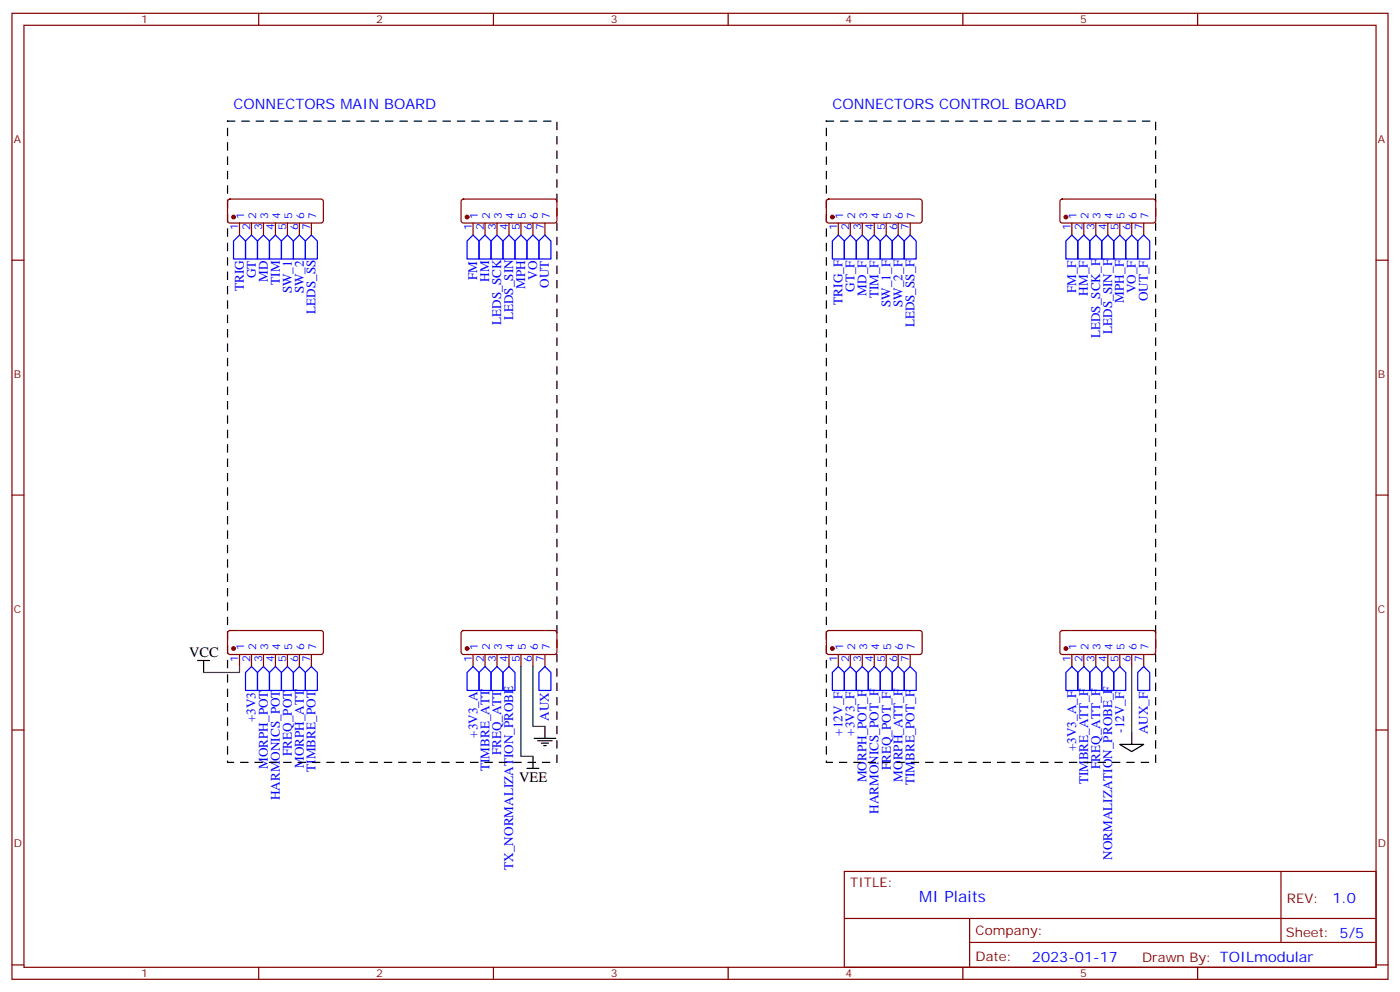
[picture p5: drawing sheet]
<svg xmlns="http://www.w3.org/2000/svg" width="412mm" height="292mm" viewBox="0 0 412 292" stroke-linecap="round" stroke-linejoin="round" font-family="sans-serif">
<g fill="none" stroke="#870000" stroke-width=".35">
<path d="M3.5 3.9h405.4v284.4h-405.4zM7.1 7.4h398.2v277.3h-398.2zM76.2 3.9v3.5M145.3 3.9v3.5M214.5 3.9v3.5M283.6 3.9v3.5M352.8 3.9v3.5M67.3 58.8l.4-.2 27.1 .1 .4 .6v5.6l-.2 .5-.5 .3h-26.8l-.5-.3-.2-.5v-5.6zM136.1 58.8l.4-.2 27.1 .1 .4 .6v5.6l-.2 .5-.5 .3h-26.8l-.5-.3-.2-.5v-5.6zM243.7 58.8l.4-.2 27.1 .1 .4 .6v5.6l-.2 .5-.5 .3h-26.8l-.5-.3-.2-.5v-5.6zM312.4 58.8l.5-.2 27.1 .1 .4 .6v5.6l-.2 .5-.5 .3h-26.8l-.5-.3-.2-.5v-5.6zM3.5 76.6h3.6"/>
<path d="M70.6 65.7v3.5M74.1 65.7v3.5M77.6 65.7v3.5M81.1 65.7v3.5M84.7 65.7v3.5M88.2 65.7v3.5M91.7 65.7v3.5M139.3 65.7v3.5M142.9 65.7v3.5M146.4 65.7v3.5M149.9 65.7v3.5M153.5 65.7v3.5"/>
<path d="M157 65.7v3.5M160.5 65.7v3.5M246.9 65.7v3.5M250.5 65.7v3.5M254 65.7v3.5M257.5 65.7v3.5M261.1 65.7v3.5M264.6 65.7v3.5M268.1 65.7v3.5M315.7 65.7v3.5M319.3 65.7v3.5M322.8 65.7v3.5"/>
<path d="M326.3 65.7v3.5M329.8 65.7v3.5M333.4 65.7v3.5M336.9 65.7v3.5M405.3 76.6h3.6M3.5 145.7h3.6M405.3 145.7h3.6M67.3 185.8l.4-.2 27.1 .1 .4 .6v5.6l-.2 .5-.5 .3h-26.8l-.5-.3-.2-.5v-5.6zM70.6 192.7v3.5M74.1 192.7v3.5M77.6 192.7v3.5M81.1 192.7v3.5"/>
<path d="M84.7 192.7v3.5M88.2 192.7v3.5M91.7 192.7v3.5M136.1 185.8l.4-.2 27.1 .1 .4 .6v5.6l-.2 .5-.5 .3h-26.8l-.5-.3-.2-.5v-5.6zM139.3 192.7v3.5M142.9 192.7v3.5M146.4 192.7v3.5M149.9 192.7v3.5M153.5 192.7v3.5M157 192.7v3.5M160.5 192.7v3.5M243.7 185.8l.4-.2 27.1 .1 .4 .6v5.6l-.2 .5-.5 .3h-26.8l-.5-.3-.2-.5v-5.6z"/>
<path d="M246.9 192.7v3.5M250.5 192.7v3.5M254 192.7v3.5M257.5 192.7v3.5M261.1 192.7v3.5M264.6 192.7v3.5M268.1 192.7v3.5M312.4 185.8l.5-.2 27.1 .1 .4 .6v5.6l-.2 .5-.5 .3h-26.8l-.5-.3-.2-.5v-5.6zM315.7 192.7v3.5M319.3 192.7v3.5M322.8 192.7v3.5M326.3 192.7v3.5"/>
<path d="M329.8 192.7v3.5M333.4 192.7v3.5M336.9 192.7v3.5M3.5 214.9h3.6M405.3 214.9h3.6M248.7 256.5h156.6v28.2h-156.6zM377.3 256.5v20.9M248.7 270.4h156.5M285.6 277.4h119.6M285.6 270.4v14.1M3.5 284h3.6M76.2 284.7v3.6"/>
<path d="M145.3 284.7v3.6M214.5 284.7v3.6M283.6 284.7v3.6M352.8 284.7v3.6M405.3 284h3.6"/>
</g>
<g fill="none" stroke="#00f" stroke-width=".35">
<path d="M70.6 69.2l1.7 1.7v5.3h-3.5v-5.3zM74.1 69.2l1.7 1.7v5.3h-3.5v-5.3zM77.6 69.2l1.8 1.7v5.3h-3.6v-5.3zM81.1 69.2l1.8 1.7v5.3h-3.5v-5.3zM84.7 69.2l1.7 1.7v5.3h-3.5v-5.3zM88.2 69.2l1.8 1.7v5.3h-3.6v-5.3zM91.7 69.2l1.8 1.7v5.3h-3.5v-5.3zM139.3 69.2l1.8 1.7v5.3h-3.5v-5.3zM141.1 70.9l1.8-1.7 1.7 1.7v5.3h-3.5zM146.4 69.2l1.8 1.7v5.3h-3.6v-5.3zM149.9 69.2l1.8 1.7v5.3h-3.5v-5.3zM153.5 69.2l1.7 1.7v5.3h-3.5v-5.3z"/>
<path d="M157 69.2l1.7 1.7v5.3h-3.5v-5.3zM158.7 70.9l1.8-1.7 1.8 1.7v5.3h-3.6zM246.9 69.2l1.8 1.7v5.3h-3.5v-5.3zM250.5 69.2l1.7 1.7v5.3h-3.5v-5.3zM254 69.2l1.8 1.7v5.3h-3.6v-5.3zM257.5 69.2l1.8 1.7v5.3h-3.5v-5.3zM259.3 70.9l1.8-1.7 1.7 1.7v5.3h-3.5zM264.6 69.2l1.7 1.7v5.3h-3.5v-5.3zM266.3 70.9l1.8-1.7 1.8 1.7v5.3h-3.6zM314 70.9l1.7-1.7 1.8 1.7v5.3h-3.5zM319.3 69.2l1.7 1.7v5.3h-3.5v-5.3zM322.8 69.2l1.8 1.7v5.3h-3.6v-5.3z"/>
<path d="M326.3 69.2l1.8 1.7v5.3h-3.5v-5.3zM329.8 69.2l1.8 1.7v5.3h-3.5v-5.3zM333.4 69.2l1.7 1.7v5.3h-3.5v-5.3zM336.9 69.2l1.8 1.7v5.3h-3.6v-5.3zM74.1 196.2l1.7 1.7v5.3h-3.5v-5.3zM77.6 196.2l1.8 1.7v5.3h-3.6v-5.3zM79.4 197.9l1.7-1.7 1.8 1.7v5.3h-3.5zM84.7 196.2l1.7 1.7v5.3h-3.5v-5.3zM88.2 196.2l1.8 1.7v5.3h-3.6v-5.3zM91.7 196.2l1.8 1.7v5.3h-3.5v-5.3zM139.3 196.2l1.8 1.7v5.3h-3.5v-5.3zM142.9 196.2l1.7 1.7v5.3h-3.5v-5.3z"/>
<path d="M146.4 196.2l1.8 1.7v5.3h-3.6v-5.3zM149.9 196.2l1.8 1.7v5.3h-3.5v-5.3zM158.7 197.9l1.8-1.7 1.8 1.7v5.3h-3.6zM246.9 196.2l1.8 1.7v5.3h-3.5v-5.3zM250.5 196.2l1.7 1.7v5.3h-3.5v-5.3zM254 196.2l1.8 1.7v5.3h-3.6v-5.3zM255.8 197.9l1.7-1.7 1.8 1.7v5.3h-3.5zM261.1 196.2l1.7 1.7v5.3h-3.5v-5.3zM262.8 197.9l1.8-1.7 1.7 1.7v5.3h-3.5zM268.1 196.2l1.8 1.7v5.3h-3.6v-5.3zM315.7 196.2l1.8 1.7v5.3h-3.5v-5.3zM319.3 196.2l1.7 1.7v5.3h-3.5v-5.3z"/>
<path d="M322.8 196.2l1.8 1.7v5.3h-3.6v-5.3zM326.3 196.2l1.8 1.7v5.3h-3.5v-5.3zM329.8 196.2l1.8 1.7v5.3h-3.5v-5.3zM336.9 196.2l1.8 1.7v5.3h-3.6v-5.3z"/>
</g>
<path d="M58.2 194.4h3.5M60 194.4v3.5M157.3 217.3h6.4M158.4 218.1h4.2M159.5 218.8h2.1M160.2 219.5h.7M160.5 213.8v3.5M329.8 219.1h7.1l-3.5 2.1zM333.4 215.6v3.5M155.2 226.2h3.5M157 222.6v3.6" fill="none" stroke="#000" stroke-width=".35"/>
<path d="M67 35.7h97v188.7h-97zM243.4 35.7h97v188.7h-97z" fill="none" stroke="#000" stroke-width=".35" stroke-dasharray="2.1 2.1"/>
<g fill="#870000" stroke="#870000" stroke-width=".35">
<circle cx="68.8" cy="63.9" r=".53"/>
<circle cx="137.6" cy="63.9" r=".53"/>
<circle cx="137.6" cy="190.9" r=".53"/>
<circle cx="68.8" cy="190.9" r=".53"/>
<circle cx="245.2" cy="190.9" r=".53"/>
<circle cx="314" cy="190.9" r=".53"/>
<circle cx="314" cy="63.9" r=".53"/>
<circle cx="245.2" cy="63.9" r=".53"/>
</g>
<path d="M70.6 196.2v1.7h-10.6M153.5 196.2v26.4h3.5M157 196.2v17.6h3.5M333.4 196.2v19.4" fill="none" stroke="#008700" stroke-width=".35"/>
<text font-size="4.6" fill="#00f" x="270.8" y="265.5">MI Plaits</text>
<g font-size="4.2" fill="#00f">
<text x="68.8" y="32.1">CONNECTORS MAIN BOARD</text>
<text x="245.2" y="32.1">CONNECTORS CONTROL BOARD</text>
<text x="392.5" y="265.8">1.0</text>
<text x="304" y="283.1">2023-01-17</text>
</g>
<g font-size="4.2">
<text x="55.7" y="193.4">VCC</text>
<text x="153" y="230">VEE</text>
</g>
<g font-size="3.9" fill="#00f">
<text x="75.3" y="82" transform="rotate(-90 75.3 82)">GT</text>
<text x="78.9" y="83" transform="rotate(-90 78.9 83)">MD</text>
<text x="82.4" y="83.9" transform="rotate(-90 82.4 83.9)">TIM</text>
<text x="140.6" y="82.4" transform="rotate(-90 140.6 82.4)">FM</text>
<text x="144.1" y="83" transform="rotate(-90 144.1 83)">HM</text>
<text x="158.2" y="82.4" transform="rotate(-90 158.2 82.4)">VO</text>
<text x="71.8" y="85.7" transform="rotate(-90 71.8 85.7)">TRIG</text>
<text x="85.9" y="86.3" transform="rotate(-90 85.9 86.3)">SW_1</text>
<text x="89.5" y="86.3" transform="rotate(-90 89.5 86.3)">SW_2</text>
<text x="154.7" y="85.1" transform="rotate(-90 154.7 85.1)">MPH</text>
<text x="161.7" y="84.7" transform="rotate(-90 161.7 84.7)">OUT</text>
<text x="248.2" y="89.7" transform="rotate(-90 248.2 89.7)">TRIG_F</text>
<text x="251.7" y="85.9" transform="rotate(-90 251.7 85.9)">GT_F</text>
<text x="255.2" y="87" transform="rotate(-90 255.2 87)">MD_F</text>
<text x="258.8" y="87.8" transform="rotate(-90 258.8 87.8)">TIM_F</text>
<text x="317" y="86.4" transform="rotate(-90 317 86.4)">FM_F</text>
<text x="320.5" y="87" transform="rotate(-90 320.5 87)">HM_F</text>
<text x="331.1" y="89.1" transform="rotate(-90 331.1 89.1)">MPH_F</text>
<text x="334.6" y="86.4" transform="rotate(-90 334.6 86.4)">VO_F</text>
<text x="338.1" y="88.7" transform="rotate(-90 338.1 88.7)">OUT_F</text>
<text x="93" y="92.4" transform="rotate(-90 93 92.4)">LEDS_SS</text>
<text x="147.6" y="95.6" transform="rotate(-90 147.6 95.6)">LEDS_SCK</text>
<text x="151.2" y="94.3" transform="rotate(-90 151.2 94.3)">LEDS_SIN</text>
<text x="262.3" y="90.3" transform="rotate(-90 262.3 90.3)">SW_1_F</text>
<text x="265.8" y="90.3" transform="rotate(-90 265.8 90.3)">SW_2_F</text>
<text x="269.4" y="96.4" transform="rotate(-90 269.4 96.4)">LEDS_SS_F</text>
<text x="324" y="99.5" transform="rotate(-90 324 99.5)">LEDS_SCK_F</text>
<text x="327.6" y="98.3" transform="rotate(-90 327.6 98.3)">LEDS_SIN_F</text>
<text x="75.3" y="212.6" transform="rotate(-90 75.3 212.6)">+3V3</text>
<text x="161.7" y="212.1" transform="rotate(-90 161.7 212.1)">AUX</text>
<text x="331.1" y="215.7" transform="rotate(-90 331.1 215.7)">-12V_F</text>
<text x="140.6" y="217.2" transform="rotate(-90 140.6 217.2)">+3V3_A</text>
<text x="248.1" y="216.5" transform="rotate(-90 248.1 216.5)">+12V_F</text>
<text x="251.7" y="216.5" transform="rotate(-90 251.7 216.5)">+3V3_F</text>
<text x="317" y="221.1" transform="rotate(-90 317 221.1)">+3V3_A_F</text>
<text x="338.1" y="216.1" transform="rotate(-90 338.1 216.1)">AUX_F</text>
<text x="78.9" y="226.3" transform="rotate(-90 78.9 226.3)">MORPH_POT</text>
<text x="85.9" y="222.5" transform="rotate(-90 85.9 222.5)">FREQ_POT</text>
<text x="89.5" y="226.1" transform="rotate(-90 89.5 226.1)">MORPH_ATT</text>
<text x="93" y="227.1" transform="rotate(-90 93 227.1)">TIMBRE_POT</text>
<text x="144.1" y="226.9" transform="rotate(-90 144.1 226.9)">TIMBRE_ATT</text>
<text x="147.7" y="222.4" transform="rotate(-90 147.7 222.4)">FREQ_ATT</text>
<text x="262.4" y="226.7" transform="rotate(-90 262.4 226.7)">FREQ_POT_F</text>
<text x="324.1" y="226.3" transform="rotate(-90 324.1 226.3)">FREQ_ATT_F</text>
<text x="255.3" y="230.3" transform="rotate(-90 255.3 230.3)">MORPH_POT_F</text>
<text x="265.9" y="230.1" transform="rotate(-90 265.9 230.1)">MORPH_ATT_F</text>
<text x="269.4" y="231.1" transform="rotate(-90 269.4 231.1)">TIMBRE_POT_F</text>
<text x="320.5" y="230.9" transform="rotate(-90 320.5 230.9)">TIMBRE_ATT_F</text>
<text x="82.4" y="235.5" transform="rotate(-90 82.4 235.5)">HARMONICS_POT</text>
<text x="258.8" y="239.5" transform="rotate(-90 258.8 239.5)">HARMONICS_POT_F</text>
<text x="151.2" y="256" transform="rotate(-90 151.2 256)">TX_NORMALIZATION_PROBE</text>
<text x="327.6" y="253.1" transform="rotate(-90 327.6 253.1)">NORMALIZATION_PROBE_F</text>
</g>
<g font-size="3.9" fill="#800">
<text x="250.5" y="261.1">TITLE:</text>
<text x="379.1" y="265.8">REV:</text>
<text x="287.4" y="275.3">Company:</text>
<text x="378.7" y="275.9">Sheet: 5/5</text>
<text x="287.4" y="283">Date:</text>
<text x="336.4" y="283.1">Drawn By: TOILmodular</text>
</g>
<g font-size="3.2" fill="#800">
<text x="41.6" y="6.9">1</text>
<text x="110.8" y="6.9">2</text>
<text x="179.9" y="6.9">3</text>
<text x="249.1" y="6.9">4</text>
<text x="318.2" y="6.9">5</text>
<text x="4.1" y="42">A</text>
<text x="405.9" y="42">A</text>
<text x="4.1" y="111.2">B</text>
<text x="405.9" y="111.2">B</text>
<text x="4.1" y="180.3">C</text>
<text x="405.9" y="180.3">C</text>
<text x="4.1" y="249.4">D</text>
<text x="405.9" y="249.4">D</text>
<text x="41.6" y="287.7">1</text>
<text x="110.8" y="287.7">2</text>
<text x="179.9" y="287.7">3</text>
<text x="249.1" y="287.7">4</text>
<text x="318.2" y="287.7">5</text>
</g>
<g font-size="3.2" fill="#00f">
<text x="72" y="64.3" transform="rotate(-90 72 64.3)">1</text>
<text x="75.5" y="64.3" transform="rotate(-90 75.5 64.3)">2</text>
<text x="79" y="64.3" transform="rotate(-90 79 64.3)">3</text>
<text x="82.5" y="64.3" transform="rotate(-90 82.5 64.3)">4</text>
<text x="86.1" y="64.3" transform="rotate(-90 86.1 64.3)">5</text>
<text x="89.6" y="64.3" transform="rotate(-90 89.6 64.3)">6</text>
<text x="93.1" y="64.3" transform="rotate(-90 93.1 64.3)">7</text>
<text x="140.8" y="64.3" transform="rotate(-90 140.8 64.3)">1</text>
<text x="144.3" y="64.3" transform="rotate(-90 144.3 64.3)">2</text>
<text x="147.8" y="64.3" transform="rotate(-90 147.8 64.3)">3</text>
<text x="151.3" y="64.3" transform="rotate(-90 151.3 64.3)">4</text>
<text x="154.9" y="64.3" transform="rotate(-90 154.9 64.3)">5</text>
<text x="158.4" y="64.3" transform="rotate(-90 158.4 64.3)">6</text>
<text x="161.9" y="64.3" transform="rotate(-90 161.9 64.3)">7</text>
<text x="248.4" y="64.3" transform="rotate(-90 248.4 64.3)">1</text>
<text x="251.9" y="64.3" transform="rotate(-90 251.9 64.3)">2</text>
<text x="255.4" y="64.3" transform="rotate(-90 255.4 64.3)">3</text>
<text x="258.9" y="64.3" transform="rotate(-90 258.9 64.3)">4</text>
<text x="262.5" y="64.3" transform="rotate(-90 262.5 64.3)">5</text>
<text x="266" y="64.3" transform="rotate(-90 266 64.3)">6</text>
<text x="269.5" y="64.3" transform="rotate(-90 269.5 64.3)">7</text>
<text x="317.1" y="64.3" transform="rotate(-90 317.1 64.3)">1</text>
<text x="320.7" y="64.3" transform="rotate(-90 320.7 64.3)">2</text>
<text x="324.2" y="64.3" transform="rotate(-90 324.2 64.3)">3</text>
<text x="327.7" y="64.3" transform="rotate(-90 327.7 64.3)">4</text>
<text x="331.3" y="64.3" transform="rotate(-90 331.3 64.3)">5</text>
<text x="334.8" y="64.3" transform="rotate(-90 334.8 64.3)">6</text>
<text x="338.3" y="64.3" transform="rotate(-90 338.3 64.3)">7</text>
<text x="70.2" y="67.8" transform="rotate(-90 70.2 67.8)">1</text>
<text x="73.7" y="67.8" transform="rotate(-90 73.7 67.8)">2</text>
<text x="77.3" y="67.8" transform="rotate(-90 77.3 67.8)">3</text>
<text x="80.8" y="67.8" transform="rotate(-90 80.8 67.8)">4</text>
<text x="84.3" y="67.8" transform="rotate(-90 84.3 67.8)">5</text>
<text x="87.8" y="67.8" transform="rotate(-90 87.8 67.8)">6</text>
<text x="91.4" y="67.8" transform="rotate(-90 91.4 67.8)">7</text>
<text x="139" y="67.8" transform="rotate(-90 139 67.8)">1</text>
<text x="142.5" y="67.8" transform="rotate(-90 142.5 67.8)">2</text>
<text x="146" y="67.8" transform="rotate(-90 146 67.8)">3</text>
<text x="149.6" y="67.8" transform="rotate(-90 149.6 67.8)">4</text>
<text x="153.1" y="67.8" transform="rotate(-90 153.1 67.8)">5</text>
<text x="156.6" y="67.8" transform="rotate(-90 156.6 67.8)">6</text>
<text x="160.2" y="67.8" transform="rotate(-90 160.2 67.8)">7</text>
<text x="246.6" y="67.8" transform="rotate(-90 246.6 67.8)">1</text>
<text x="250.1" y="67.8" transform="rotate(-90 250.1 67.8)">2</text>
<text x="253.6" y="67.8" transform="rotate(-90 253.6 67.8)">3</text>
<text x="257.2" y="67.8" transform="rotate(-90 257.2 67.8)">4</text>
<text x="260.7" y="67.8" transform="rotate(-90 260.7 67.8)">5</text>
<text x="264.2" y="67.8" transform="rotate(-90 264.2 67.8)">6</text>
<text x="267.8" y="67.8" transform="rotate(-90 267.8 67.8)">7</text>
<text x="315.4" y="67.8" transform="rotate(-90 315.4 67.8)">1</text>
<text x="318.9" y="67.8" transform="rotate(-90 318.9 67.8)">2</text>
<text x="322.4" y="67.8" transform="rotate(-90 322.4 67.8)">3</text>
<text x="326" y="67.8" transform="rotate(-90 326 67.8)">4</text>
<text x="329.5" y="67.8" transform="rotate(-90 329.5 67.8)">5</text>
<text x="333" y="67.8" transform="rotate(-90 333 67.8)">6</text>
<text x="336.5" y="67.8" transform="rotate(-90 336.5 67.8)">7</text>
<text x="72" y="191.3" transform="rotate(-90 72 191.3)">1</text>
<text x="75.5" y="191.3" transform="rotate(-90 75.5 191.3)">2</text>
<text x="79" y="191.3" transform="rotate(-90 79 191.3)">3</text>
<text x="82.5" y="191.3" transform="rotate(-90 82.5 191.3)">4</text>
<text x="86.1" y="191.3" transform="rotate(-90 86.1 191.3)">5</text>
<text x="89.6" y="191.3" transform="rotate(-90 89.6 191.3)">6</text>
<text x="93.1" y="191.3" transform="rotate(-90 93.1 191.3)">7</text>
<text x="140.8" y="191.3" transform="rotate(-90 140.8 191.3)">1</text>
<text x="144.3" y="191.3" transform="rotate(-90 144.3 191.3)">2</text>
<text x="147.8" y="191.3" transform="rotate(-90 147.8 191.3)">3</text>
<text x="151.3" y="191.3" transform="rotate(-90 151.3 191.3)">4</text>
<text x="154.9" y="191.3" transform="rotate(-90 154.9 191.3)">5</text>
<text x="158.4" y="191.3" transform="rotate(-90 158.4 191.3)">6</text>
<text x="161.9" y="191.3" transform="rotate(-90 161.9 191.3)">7</text>
<text x="248.4" y="191.3" transform="rotate(-90 248.4 191.3)">1</text>
<text x="251.9" y="191.3" transform="rotate(-90 251.9 191.3)">2</text>
<text x="255.4" y="191.3" transform="rotate(-90 255.4 191.3)">3</text>
<text x="258.9" y="191.3" transform="rotate(-90 258.9 191.3)">4</text>
<text x="262.5" y="191.3" transform="rotate(-90 262.5 191.3)">5</text>
<text x="266" y="191.3" transform="rotate(-90 266 191.3)">6</text>
<text x="269.5" y="191.3" transform="rotate(-90 269.5 191.3)">7</text>
<text x="317.1" y="191.3" transform="rotate(-90 317.1 191.3)">1</text>
<text x="320.7" y="191.3" transform="rotate(-90 320.7 191.3)">2</text>
<text x="324.2" y="191.3" transform="rotate(-90 324.2 191.3)">3</text>
<text x="327.7" y="191.3" transform="rotate(-90 327.7 191.3)">4</text>
<text x="331.3" y="191.3" transform="rotate(-90 331.3 191.3)">5</text>
<text x="334.8" y="191.3" transform="rotate(-90 334.8 191.3)">6</text>
<text x="338.3" y="191.3" transform="rotate(-90 338.3 191.3)">7</text>
<text x="70.2" y="194.8" transform="rotate(-90 70.2 194.8)">1</text>
<text x="73.7" y="194.8" transform="rotate(-90 73.7 194.8)">2</text>
<text x="77.3" y="194.8" transform="rotate(-90 77.3 194.8)">3</text>
<text x="80.8" y="194.8" transform="rotate(-90 80.8 194.8)">4</text>
<text x="84.3" y="194.8" transform="rotate(-90 84.3 194.8)">5</text>
<text x="87.8" y="194.8" transform="rotate(-90 87.8 194.8)">6</text>
<text x="91.4" y="194.8" transform="rotate(-90 91.4 194.8)">7</text>
<text x="139" y="194.8" transform="rotate(-90 139 194.8)">1</text>
<text x="142.5" y="194.8" transform="rotate(-90 142.5 194.8)">2</text>
<text x="146" y="194.8" transform="rotate(-90 146 194.8)">3</text>
<text x="149.6" y="194.8" transform="rotate(-90 149.6 194.8)">4</text>
<text x="153.1" y="194.8" transform="rotate(-90 153.1 194.8)">5</text>
<text x="156.6" y="194.8" transform="rotate(-90 156.6 194.8)">6</text>
<text x="160.2" y="194.8" transform="rotate(-90 160.2 194.8)">7</text>
<text x="246.6" y="194.8" transform="rotate(-90 246.6 194.8)">1</text>
<text x="250.1" y="194.8" transform="rotate(-90 250.1 194.8)">2</text>
<text x="253.6" y="194.8" transform="rotate(-90 253.6 194.8)">3</text>
<text x="257.2" y="194.8" transform="rotate(-90 257.2 194.8)">4</text>
<text x="260.7" y="194.8" transform="rotate(-90 260.7 194.8)">5</text>
<text x="264.2" y="194.8" transform="rotate(-90 264.2 194.8)">6</text>
<text x="267.8" y="194.8" transform="rotate(-90 267.8 194.8)">7</text>
<text x="315.4" y="194.8" transform="rotate(-90 315.4 194.8)">1</text>
<text x="318.9" y="194.8" transform="rotate(-90 318.9 194.8)">2</text>
<text x="322.4" y="194.8" transform="rotate(-90 322.4 194.8)">3</text>
<text x="326" y="194.8" transform="rotate(-90 326 194.8)">4</text>
<text x="329.5" y="194.8" transform="rotate(-90 329.5 194.8)">5</text>
<text x="333" y="194.8" transform="rotate(-90 333 194.8)">6</text>
<text x="336.5" y="194.8" transform="rotate(-90 336.5 194.8)">7</text>
</g>
</svg>
